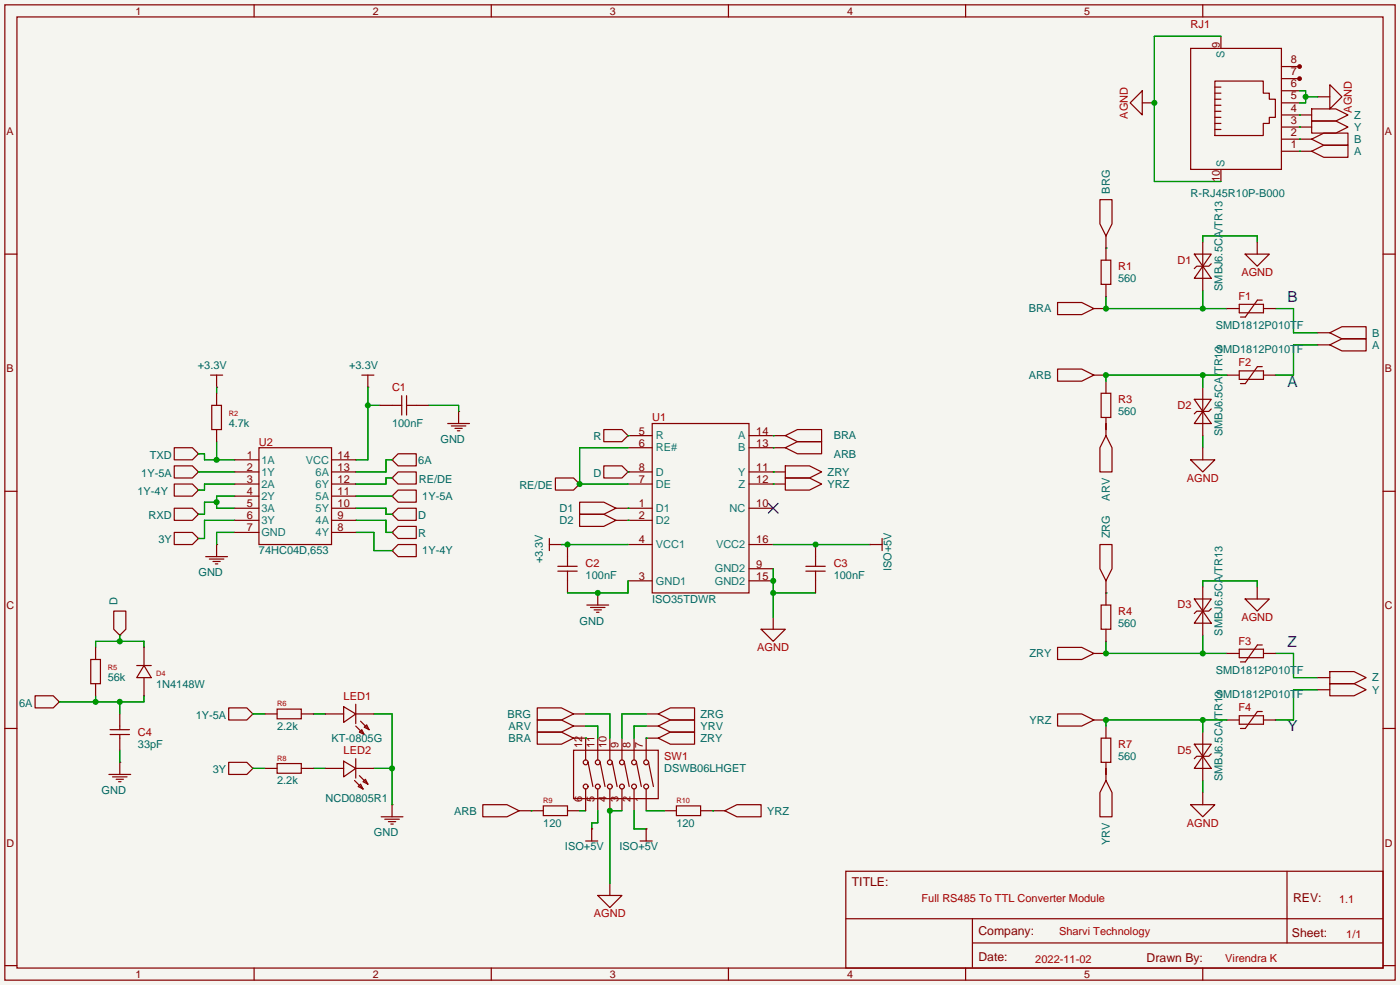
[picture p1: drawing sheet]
<svg xmlns="http://www.w3.org/2000/svg" width="294mm" height="207mm" viewBox="0 0 294 207" stroke-linecap="round" stroke-linejoin="round" font-family="sans-serif">
<path d="M0 0h293.9v206.8h-293.9z" fill="#f5f5f0"/>
<g fill="#850000">
<circle cx="272.8" cy="16.5" r=".51"/>
<circle cx="272.8" cy="14" r=".51"/>
</g>
<g fill="none" stroke="#850000" stroke-width=".25">
<path d="M1 1h291.9v204.7h-291.9zM3.6 3.6h286.7v199.6h-286.7zM53.3 1v2.6M103.1 1v2.6M152.9 1v2.6M202.7 1v2.6M239.8 19.1v5l-2.6-2.5zM249.9 10.2h19.1v25.4h-19.1zM252.5 1v2.6M255 17h10.2v2.6h1.2v1.2h1.3v3.8h-1.3v1.3h-1.2v2.5h-10.2zM255 19.6h1.3M255 18.3h1.3"/>
<path d="M256.3 7.6v2.6M269 19.1h3.8M269 16.5h3.8M269 14h3.8M279.1 17.8l2.6 2.5-2.6 2.6zM239.8 21.6h2.5M255 27.2h1.3M255 25.9h1.3M255 24.6h1.3M255 23.4h1.3M255 22.1h1.3M255 20.8h1.3"/>
<path d="M256.3 35.6v2.5M269 31.8h6.3M269 29.2h6.3M269 26.7h6.3M269 24.1h6.3M269 21.6h3.8M275.3 29.2l2.6-1.3h5.1v2.6h-5.1zM275.3 31.8l2.6-1.3h5.1v2.5h-5.1zM275.3 22.9h5.1l2.6 1.2-2.6 1.3h-5.1zM275.3 25.4h5.1l2.6 1.3-2.6 1.2h-5.1zM276.6 20.3h2.5M1 53.3h2.6"/>
<path d="M230.9 41.9h2.5v5.1l-1.2 2.5-1.3-2.5zM231.1 54.6h2.1v5.1h-2.1zM232.2 49.5v5.1M232.2 59.7v2.5M250.7 53.3h3.6l-1.8 2.6zM252.5 55.9l1.8 2.5h-3.6zM252.5 50.8v10.2M254.3 55.4l-.6 .5h-2.5l-.5 .5M261.4 53.3h5l-2.5 2.6zM263.9 50.8v2.5M290.3 53.3h2.6M44.2 78.7h2.5"/>
<path d="M45.5 78.7v2.6M75.9 78.7h2.6M77.2 78.7v2.6M222 77.5h5.1l2.5 1.2-2.5 1.3h-5.1zM222 63.5h5.1l2.5 1.3-2.5 1.2h-5.1zM229.6 78.7h2.6M229.6 64.8h2.6M257.6 78.7h2.5M257.6 64.8h2.5M260.1 63.9h5.1v1.8h-5.1zM260.1 77.9h5.1v1.7h-5.1zM265 63h-1.1l-2.5 3.5h-1"/>
<path d="M265 77h-1.1l-2.5 3.5h-1M265.2 78.7h2.5M265.2 64.8h2.5M276.6 69.9h2.5M276.6 72.4h2.5M279.1 69.9l2.6-1.3h5.1v2.5h-5.1zM279.1 72.4l2.6-1.3h5.1v2.6h-5.1zM36.6 97.8h3.8l1.3 1.3-1.3 1.2h-3.8zM36.6 94h3.8l1.3 1.3-1.3 1.2h-3.8zM41.7 99.1h.1M41.7 95.3h.1M44.4 85.1h2.1v5.1h-2.1z"/>
<path d="M45.5 81.3h.1M45.5 82.6v2.5M45.5 90.2v2.5M49.3 96.5h5.1M49.3 99.1h5.1M54.4 94h15.2v20.3h-15.2zM69.6 96.5h5.1M69.6 99.1h5.1M77.2 81.3h.1M79.8 85.1h4.5M82.3 96.5l1.3-1.2h3.8v2.5h-3.8zM82.3 96.5h.1"/>
<path d="M84.3 83.1v4M85.3 85.1h4.6M85.3 83.1v4M94 88.9h4.6M94.7 89.4h3.1M95.5 89.9h1.5M96 90.4h.5M96.3 86.4h.1M96.3 86.4v2.5M126.7 90.2h3.9l1.2 1.2-1.2 1.3h-3.9zM126.7 97.8h3.9l1.2 1.3-1.2 1.2h-3.9zM131.8 91.4h.1"/>
<path d="M131.8 99.1h.1M131.8 99.1h5.1M131.8 91.4h5.1M131.8 94h5.1M136.9 88.9h20.3v35.6h-20.3zM157.2 99.1h7.6M157.2 91.4h7.6M157.2 94h7.6M164.8 91.4l2.6-1.2h5.1v2.5h-5.1zM164.8 94l2.6-1.3h5.1v2.6h-5.1zM164.8 97.8h5.1l2.6 1.3-2.6 1.2h-5.1zM231.1 82.6h2.1v5h-2.1z"/>
<path d="M232.2 91.4l1.2 2.6v5.1h-2.5v-5.1zM232.2 80v2.6M232.2 87.6v3.8M249.9 96.5h5.1l-2.5 2.6zM250.7 83.8h3.6l-1.8 2.6zM252.5 86.4l1.8 2.5h-3.6zM252.5 81.3v10.1M252.5 94v2.5M254.3 85.9l-.6 .5h-2.5l-.5 .5M1 103.1h2.6M36.6 111.8h3.8l1.3 1.2-1.3 1.3h-3.8zM36.6 106.7h3.8l1.3 1.3-1.3 1.2h-3.8z"/>
<path d="M36.6 101.6h3.8l1.3 1.3-1.3 1.2h-3.8zM41.7 113h.1M41.7 108h.1M41.7 102.9h.1M43.2 116.8h4.6M43.9 117.3h3.1M44.7 117.9h1.5M45.2 118.4h.5M45.5 114.3h.1M45.5 114.3v2.5M49.3 101.6h5.1M49.3 104.1h5.1"/>
<path d="M49.3 106.7h5.1M49.3 109.2h5.1M49.3 111.8h5.1M69.6 101.6h5.1M69.6 104.1h5.1M69.6 106.7h5.1M69.6 109.2h5.1M69.6 111.8h5.1M82.3 108l1.3-1.3h3.8v2.5h-3.8zM82.3 108h.1M82.3 104.1l1.3-1.2h3.8v2.5h-3.8zM82.3 104.1h.1"/>
<path d="M82.3 100.3l1.3-1.2h3.8v2.5h-3.8zM82.3 100.3h.1M82.3 111.8l1.3-1.3h3.8v2.5h-3.8zM82.3 111.8h.1M82.3 115.6l1.3-1.3h3.8v2.5h-3.8zM82.3 115.6h.1M115.3 114.3h2.6M115.3 113v2.6M116.6 100.3h3.8l1.3 1.3-1.3 1.3h-3.8zM117.1 118.9h4.1M117.1 119.9h4.1M117.9 114.3h.1"/>
<path d="M119.1 114.3v4.6M119.1 119.9v4.6M121.7 105.4h5l2.6 1.3-2.6 1.3h-5zM121.7 108h5l2.6 1.2-2.6 1.3h-5zM121.7 101.6h.1M129.3 106.7h7.6M129.3 109.2h7.6M131.8 101.6h5.1M131.8 114.3h5.1M157.2 101.6h7.6M157.2 106.7h5.1M157.2 114.3h5.1"/>
<path d="M157.2 119.4h5.1M164.8 100.3h5.1l2.6 1.3-2.6 1.3h-5.1zM169.2 118.9h4M169.2 119.9h4M171.2 114.3v4.6M171.2 119.9v4.6M182.6 114.3h.1M182.6 114.3h2.6M185.2 113v2.6M230.9 114.3h2.5v5.1l-1.2 2.5-1.3-2.5zM290.3 103.1h2.6M19 138.4h2.1v5.1h-2.1z"/>
<path d="M20.1 135.9v2.5M23.9 128.3h2.5v3.8l-1.3 1.3-1.2-1.3zM25.1 133.4h.1M28.7 139.7h3M30.2 139.7l1.5 2.5h-3zM30.2 135.9v3.8M123.2 127h4.6M124 127.5h3M124.7 128h1.5M125.2 128.5h.5M125.5 124.5h.1M125.5 124.5v2.5"/>
<path d="M131.8 121.9h5.1M157.2 121.9h5.1M159.8 132.1h5l-2.5 2.5zM162.3 129.5v2.6M222 135.9h5.1l2.5 1.3-2.5 1.2h-5.1zM229.6 137.2h2.6M231.1 127h2.1v5.1h-2.1zM232.2 121.9v5.1M232.2 132.1v2.5M250.7 125.7h3.6l-1.8 2.6zM252.5 128.3l1.8 2.5h-3.6zM252.5 123.2v10.2"/>
<path d="M254.3 127.8l-.6 .5h-2.5l-.5 .5M257.6 137.2h2.5M260.1 136.3h5.1v1.7h-5.1zM261.4 125.7h5l-2.5 2.6zM263.9 123.2v2.5M265 135.4h-1.1l-2.5 3.5h-1M265.2 137.2h2.5M1 152.9h2.6M7.4 146.1h3.8l1.2 1.2-1.2 1.3h-3.8zM12.4 147.3h.1M20.1 143.5v2.6M23.1 154.2h4.1"/>
<path d="M23.1 153.2h4.1M25.1 149.9v3.3M25.1 154.2v3.3M30.2 142.2v3.9M48 148.6h3.8l1.3 1.3-1.3 1.2h-3.8zM53.1 149.9h.1M55.6 149.9h2.6M58.2 148.8h5v2.1h-5zM63.2 149.9h2.6M68.3 149.9h3.8M72.1 159.8l2.6 1.5-2.6 1.8zM72.1 148.3l2.6 1.6-2.6 1.7z"/>
<path d="M74.7 149.9h3.8M74.7 147.8v4.1M74.7 159.3v4M74.7 152.4l1.8 1.8M75.4 153.7l.5-.5 .6 1zM75.7 151.4l1.8 1.8M76.5 152.7l.5-.6 .5 1.1zM112.8 153.7h5.1l2.5 1.2-2.5 1.3h-5.1zM112.8 151.1h5.1l2.5 1.3-2.5 1.3h-5.1zM112.8 148.6h5.1l2.5 1.3-2.5 1.2h-5.1zM120.4 157.5h17.8v10.1h-17.8zM120.4 149.9h2.5"/>
<path d="M120.4 154.9h2.5v4.6M120.4 152.4h2.5M125.5 154.9v4.6M128 154.9v4.6M130.6 154.9v4.6M133.1 154.9v4.6M135.6 149.9h2.6M135.6 152.4h2.6M138.2 149.9l2.5-1.3h5.1v2.5h-5.1zM138.2 152.4l2.5-1.3h5.1v2.6h-5.1zM138.2 154.9l2.5-1.2h5.1v2.5h-5.1zM138.2 154.9h-2.6v4.6"/>
<path d="M222 149.9h5.1l2.5 1.2-2.5 1.3h-5.1zM229.6 151.1h2.6M231.1 154.9h2.1v5.1h-2.1zM232.2 152.4v2.5M250.7 156.2h3.6l-1.8 2.6zM252.5 158.8l1.8 2.5h-3.6zM252.5 153.7v10.1M254.3 158.2l-.6 .6h-2.5l-.5 .5M257.6 151.1h2.5M260.1 150.2h5.1v1.8h-5.1zM265 149.4h-1.1l-2.5 3.5h-1M265.2 151.1h2.5"/>
<path d="M276.6 142.2h2.5M276.6 144.8h2.5M279.1 141h5.1l2.6 1.2-2.6 1.3h-5.1zM279.1 143.5h5.1l2.6 1.3-2.6 1.3h-5.1zM290.3 152.9h2.6M22.9 162.6h4.5M23.6 163.1h3.1M24.4 163.6h1.5M24.9 164.1h.5M25.1 160h.1M25.1 160v2.6M48 160h3.8l1.3 1.3-1.3 1.3h-3.8z"/>
<path d="M53.1 161.3h.1M55.6 161.3h2.6M58.2 160.3h5v2h-5zM63.2 161.3h2.6M68.3 161.3h3.8M74.4 163.8l1.8 1.8M74.7 161.3h3.8M75.2 165.1l.5-.5 .5 1zM75.4 162.8l1.8 1.8M76.2 164.1l.5-.5 .5 1zM80 171.5h4.6M80.8 172h3"/>
<path d="M81.5 172.5h1.6M82 173h.5M82.3 168.9h.1M82.3 168.9v2.6M101.3 168.9h5.1l2.6 1.3-2.6 1.3h-5.1zM109 170.2h5M114 169.2h5.1v2h-5.1zM119.1 170.2h2.6M122.9 165.6v4.6M122.9 176.5h2.6M123.4 160l1.1 5.1M124.2 174h.1"/>
<path d="M124.2 174v2.5M125.5 165.6v4.6M126 160l1 5.1M128 165.6v4.6M128.5 160l1 5.1M130.6 165.6v4.6M131.1 160l1 5.1M133.1 165.6v4.6M133.6 160l1 5.1M134.4 176.5h2.5M135.6 174h.1M135.6 165.6v4.6"/>
<path d="M135.6 174v2.5M136.1 160l1.1 5.1M139.4 170.2h2.6M142 169.2h5.1v2h-5.1zM147.1 170.2h5M152.1 170.2l2.6-1.3h5.1v2.6h-5.1zM232.2 163.8l1.2 2.6v5.1h-2.5v-5.1zM232.2 160v3.8M249.9 168.9h5.1l-2.5 2.6zM252.5 166.4v2.5M125.5 188h5.1l-2.6 2.5zM128 185.4v2.6"/>
<path d="M177.5 182.9h112.8v20.3h-112.8zM177.6 192.8h112.6M204.1 197.9h86.1M204.1 192.8v10.2M270.2 182.9v15M1 202.7h2.6M53.3 203.2v2.5M103.1 203.2v2.5M152.9 203.2v2.5M202.7 203.2v2.5M252.5 203.2v2.5M290.3 202.7h2.6"/>
<circle cx="122.9" cy="160" r=".51"/>
<circle cx="122.9" cy="165.1" r=".51"/>
<circle cx="125.5" cy="160" r=".51"/>
<circle cx="125.5" cy="165.1" r=".51"/>
<circle cx="128" cy="160" r=".51"/>
<circle cx="128" cy="165.1" r=".51"/>
<circle cx="130.6" cy="160" r=".51"/>
<circle cx="130.6" cy="165.1" r=".51"/>
<circle cx="133.1" cy="160" r=".51"/>
<circle cx="133.1" cy="165.1" r=".51"/>
<circle cx="135.6" cy="160" r=".51"/>
<circle cx="135.6" cy="165.1" r=".51"/>
</g>
<g fill="none" stroke="#009600" stroke-width=".25">
<path d="M256.3 7.6h-14v30.5h14M272.8 19.1h1.3v2.5h-1.3M272.8 29.2h.1M272.8 31.8h.1M272.8 24.1h.1M272.8 26.7h.1M274.1 20.3h2.5M232.2 52.1h.1M252.5 50.8v-1.3h11.4v1.3M232.2 62.2v2.6h25.4M252.5 61v3.8M252.5 78.7v2.6"/>
<path d="M257.6 78.7h-25.4v1.3M267.7 64.8h3.8v5.1h5.1M276.6 72.4h-5.1v6.3h-3.8M41.7 99.1h7.6M41.7 95.3h1.2v1.2h6.4M45.5 81.3v1.3M45.5 92.7v3.8M77.2 81.3v15.2h-2.5M77.2 85.1h2.6M82.3 96.5h-1.3v2.6h-6.3M89.9 85.1h6.4v1.3M131.8 91.4h.1"/>
<path d="M131.8 99.1h.1M131.8 94h-10.1v7.6h10.1M162.3 91.4h.1M162.3 94h.1M162.3 99.1h.1M232.2 88.9v1.3M252.5 91.4v2.6M45.5 105.4h-2.6v2.6h-1.2M49.3 104.1h-3.8v2.6h3.8M49.3 109.2h-6.4v3.8h-1.2M49.3 101.6h-6.4v1.3h-1.2M49.3 111.8h-3.8v2.5"/>
<path d="M74.7 104.1h7.6M74.7 106.7h6.3v1.3h1.3M74.7 109.2h6.3v2.6h1.3M74.7 111.8h3.8v3.8h3.8M82.3 100.3h-1.3v1.3h-6.3M117.9 114.3h13.9M131.8 109.2h.1M131.8 106.7h.1M162.3 101.6h.1M162.3 114.3h20.3M162.3 119.4v10.1M20.1 135.9v-1.3h10.1v1.3"/>
<path d="M25.1 133.4v1.2M131.8 121.9v2.6h-12.7M162.3 124.5h8.9M232.2 124.5h.1M232.2 134.6v2.6h25.4M252.5 123.2v-1.3h11.4v1.3M252.5 133.4v3.8M267.7 137.2h3.8v5h5.1M20.1 146.1v1.2M25.1 147.3v2.6M25.1 157.5v2.5M30.2 146.1v1.2h-17.8"/>
<path d="M53.1 149.9h2.5M65.8 149.9h2.5M78.5 149.9h3.8v19M122.9 154.9h.1M122.9 149.9h5.1v5M122.9 152.4h2.6v2.5M135.6 154.9h.1M135.6 149.9h-5v5M135.6 152.4h-2.5v2.5M252.5 151.1v2.6M257.6 151.1h-25.4v1.3M276.6 144.8h-5.1v6.3h-3.8"/>
<path d="M53.1 161.3h2.5M65.8 161.3h2.5M78.5 161.3h3.8M111.5 170.2h.1M121.7 170.2h1.2M125.5 170.2v2.5h-1.3v1.3M130.6 170.2h-2.6v15.2M133.1 170.2v3.8h2.5M135.6 170.2h3.8M149.6 170.2h.1M232.2 161.3v1.3M252.5 163.8v2.6"/>
</g>
<path d="M161.3 105.7l2 2M163.3 105.7l-2 2" fill="none" stroke="#000085" stroke-width=".25"/>
<g fill="#009600">
<circle cx="232.2" cy="64.8" r=".63"/>
<circle cx="252.5" cy="64.8" r=".63"/>
<circle cx="25.1" cy="147.3" r=".63"/>
<circle cx="20.1" cy="147.3" r=".63"/>
<circle cx="25.1" cy="134.6" r=".63"/>
<circle cx="82.3" cy="161.3" r=".63"/>
<circle cx="45.5" cy="105.4" r=".63"/>
<circle cx="45.5" cy="96.5" r=".63"/>
<circle cx="77.2" cy="85.1" r=".63"/>
<circle cx="121.7" cy="101.6" r=".63"/>
<circle cx="171.2" cy="114.3" r=".63"/>
<circle cx="119.1" cy="114.3" r=".63"/>
<circle cx="125.5" cy="124.5" r=".63"/>
<circle cx="232.2" cy="78.7" r=".63"/>
<circle cx="252.5" cy="78.7" r=".63"/>
<circle cx="128" cy="170.2" r=".63"/>
<circle cx="232.2" cy="137.2" r=".63"/>
<circle cx="252.5" cy="137.2" r=".63"/>
<circle cx="232.2" cy="151.1" r=".63"/>
<circle cx="252.5" cy="151.1" r=".63"/>
<circle cx="162.3" cy="121.9" r=".63"/>
<circle cx="162.3" cy="124.5" r=".63"/>
<circle cx="242.3" cy="21.6" r=".63"/>
<circle cx="274.1" cy="20.3" r=".63"/>
</g>
<g font-size="3.2" fill="#0000c2">
<text x="270.3" y="63.4">B</text>
<text x="270.3" y="81.1">A</text>
<text x="270.3" y="135.7">Z</text>
<text x="270.3" y="153.5">Y</text>
</g>
<g font-size="2.6" fill="#840000">
<text x="178.8" y="186.1">TITLE:</text>
<text x="271.4" y="189.4">REV:</text>
<text x="205.4" y="196.3">Company:</text>
<text x="271.2" y="196.7">Sheet:</text>
<text x="205.4" y="201.8">Date:</text>
<text x="240.7" y="201.9">Drawn By:</text>
</g>
<g font-size="2.3" fill="#a90000">
<text x="249.9" y="5.9">RJ1</text>
<text x="283.8" y="23.7" transform="rotate(-90 283.8 23.7)">AGND</text>
<text x="236.8" y="24.9" transform="rotate(-90 236.8 24.9)">AGND</text>
<text x="234.7" y="56.7">R1</text>
<text x="247.2" y="55.3">D1</text>
<text x="260.6" y="58">AGND</text>
<text x="260" y="62.9">F1</text>
<text x="260" y="76.9">F2</text>
<text x="82.3" y="82.1">C1</text>
<text x="136.9" y="88.4">U1</text>
<text x="234.7" y="84.6">R3</text>
<text x="247.2" y="85.8">D2</text>
<text x="54.4" y="93.5">U2</text>
<text x="249.1" y="101.1">AGND</text>
<text x="122.9" y="118.9">C2</text>
<text x="175" y="118.9">C3</text>
<text x="234.7" y="129.1">R4</text>
<text x="247.2" y="127.7">D3</text>
<text x="260.6" y="130.3">AGND</text>
<text x="159" y="136.7">AGND</text>
<text x="260" y="135.3">F3</text>
<text x="72.1" y="146.9">LED1</text>
<text x="260" y="149.3">F4</text>
<text x="29" y="154.5">C4</text>
<text x="72.1" y="158.3">LED2</text>
<text x="139.4" y="159.6">SW1</text>
<text x="234.7" y="157">R7</text>
<text x="247.2" y="158.2">D5</text>
<text x="249.1" y="173.5">AGND</text>
<text x="193.5" y="189.4">Full RS485 To TTL Converter Module</text>
<text x="281.1" y="189.5">1.1</text>
<text x="124.7" y="192.6">AGND</text>
<text x="222.3" y="196.3">Sharvi Technology</text>
<text x="282.6" y="197">1/1</text>
<text x="217.3" y="202">2022-11-02</text>
<text x="257.2" y="202">Virendra K</text>
</g>
<g font-size="2.3" fill="#840000">
<text x="256.1" y="10.2" transform="rotate(-90 256.1 10.2)">9</text>
<text x="271" y="15.8">7</text>
<text x="271" y="13.3">8</text>
<text x="271" y="23.4">4</text>
<text x="271" y="20.9">5</text>
<text x="271" y="18.3">6</text>
<text x="271" y="28.5">2</text>
<text x="271" y="26">3</text>
<text x="271" y="31">1</text>
<text x="256.1" y="38.1" transform="rotate(-90 256.1 38.1)">10</text>
<text x="134.1" y="91.2">5</text>
<text x="134.1" y="93.8">6</text>
<text x="158.7" y="93.8">13</text>
<text x="158.7" y="91.2">14</text>
<text x="51.8" y="96.3">1</text>
<text x="51.8" y="98.8">2</text>
<text x="51.8" y="101.4">3</text>
<text x="70.9" y="101.4">12</text>
<text x="70.9" y="98.8">13</text>
<text x="70.9" y="96.3">14</text>
<text x="134.1" y="101.4">7</text>
<text x="134.1" y="98.8">8</text>
<text x="158.7" y="98.8">11</text>
<text x="158.7" y="101.4">12</text>
<text x="51.8" y="103.9">4</text>
<text x="51.8" y="106.5">5</text>
<text x="70.9" y="106.5">10</text>
<text x="70.9" y="103.9">11</text>
<text x="134.1" y="106.5">1</text>
<text x="158.7" y="106.5">10</text>
<text x="51.8" y="109">6</text>
<text x="51.8" y="111.5">7</text>
<text x="70.9" y="111.5">8</text>
<text x="70.9" y="109">9</text>
<text x="134.1" y="109">2</text>
<text x="134.1" y="114.1">4</text>
<text x="158.7" y="119.2">9</text>
<text x="158.7" y="114.1">16</text>
<text x="134.1" y="121.7">3</text>
<text x="158.7" y="121.7">15</text>
<text x="122.2" y="157" transform="rotate(-90 122.2 157)">12</text>
<text x="124.8" y="157" transform="rotate(-90 124.8 157)">11</text>
<text x="127.3" y="157" transform="rotate(-90 127.3 157)">10</text>
<text x="129.8" y="157" transform="rotate(-90 129.8 157)">9</text>
<text x="132.4" y="157" transform="rotate(-90 132.4 157)">8</text>
<text x="134.9" y="157" transform="rotate(-90 134.9 157)">7</text>
<text x="122.2" y="168.4" transform="rotate(-90 122.2 168.4)">6</text>
<text x="124.8" y="168.4" transform="rotate(-90 124.8 168.4)">5</text>
<text x="127.3" y="168.4" transform="rotate(-90 127.3 168.4)">4</text>
<text x="129.8" y="168.4" transform="rotate(-90 129.8 168.4)">3</text>
<text x="132.4" y="168.4" transform="rotate(-90 132.4 168.4)">2</text>
<text x="134.9" y="168.4" transform="rotate(-90 134.9 168.4)">1</text>
</g>
<g font-size="2.3" fill="#008484">
<text x="257.1" y="12.2" transform="rotate(-90 257.1 12.2)">S</text>
<text x="257.1" y="35.1" transform="rotate(-90 257.1 35.1)">S</text>
<text x="137.7" y="92.2">R</text>
<text x="137.7" y="94.8">RE#</text>
<text x="154.9" y="94.8">B</text>
<text x="154.9" y="92.2">A</text>
<text x="54.9" y="97.3">1A</text>
<text x="54.9" y="99.8">1Y</text>
<text x="64.2" y="97.3">VCC</text>
<text x="66.3" y="99.8">6A</text>
<text x="137.7" y="99.8">D</text>
<text x="154.9" y="99.8">Y</text>
<text x="54.9" y="102.4">2A</text>
<text x="54.9" y="104.9">2Y</text>
<text x="54.9" y="107.5">3A</text>
<text x="66.3" y="107.5">5Y</text>
<text x="66.3" y="104.9">5A</text>
<text x="66.3" y="102.4">6Y</text>
<text x="137.7" y="107.5">D1</text>
<text x="137.7" y="102.4">DE</text>
<text x="153.1" y="107.5">NC</text>
<text x="155.1" y="102.4">Z</text>
<text x="54.9" y="110">3Y</text>
<text x="54.9" y="112.5">GND</text>
<text x="66.3" y="112.5">4Y</text>
<text x="66.3" y="110">4A</text>
<text x="137.7" y="110">D2</text>
<text x="137.7" y="115.1">VCC1</text>
<text x="150.3" y="115.1">VCC2</text>
<text x="137.7" y="122.7">GND1</text>
<text x="150.1" y="120.2">GND2</text>
<text x="150.1" y="122.7">GND2</text>
</g>
<g font-size="2.3" fill="#006464">
<text x="284.2" y="24.9">Z</text>
<text x="284.2" y="27.5">Y</text>
<text x="284.2" y="30">B</text>
<text x="284.2" y="32.6">A</text>
<text x="233" y="40.6" transform="rotate(-90 233 40.6)">BRG</text>
<text x="249.9" y="41.4">R-RJ45R10P-B000</text>
<text x="234.7" y="59.2">560</text>
<text x="216" y="65.6">BRA</text>
<text x="256.6" y="61.1" transform="rotate(-90 256.6 61.1)">SMBJ6.5CA/TR13</text>
<text x="255.2" y="69">SMD1812P010TF</text>
<text x="288" y="70.7">B</text>
<text x="41.5" y="77.4">+3.3V</text>
<text x="73.3" y="77.4">+3.3V</text>
<text x="255.2" y="74.1">SMD1812P010TF</text>
<text x="288" y="73.2">A</text>
<text x="216" y="79.5">ARB</text>
<text x="48" y="89.7">4.7k</text>
<text x="82.3" y="89.7">100nF</text>
<text x="234.7" y="87.2">560</text>
<text x="92.5" y="93">GND</text>
<text x="124.6" y="92.4">R</text>
<text x="175" y="92.2">BRA</text>
<text x="256.6" y="91.6" transform="rotate(-90 256.6 91.6)">SMBJ6.5CA/TR13</text>
<text x="29.7" y="100.1">1Y-5A</text>
<text x="31.5" y="96.3">TXD</text>
<text x="87.8" y="97.5">6A</text>
<text x="87.9" y="101.3">RE/DE</text>
<text x="124.6" y="100.1">D</text>
<text x="173.7" y="99.9">ZRY</text>
<text x="175" y="96.1">ARB</text>
<text x="28.9" y="103.9">1Y-4Y</text>
<text x="88.6" y="104.9">1Y-5A</text>
<text x="109" y="102.6">RE/DE</text>
<text x="117.4" y="107.5">D1</text>
<text x="173.7" y="102.4">YRZ</text>
<text x="233" y="105.1" transform="rotate(-90 233 105.1)">ARV</text>
<text x="31.2" y="109">RXD</text>
<text x="87.8" y="112.7">R</text>
<text x="87.8" y="109">D</text>
<text x="117.4" y="110">D2</text>
<text x="233" y="113" transform="rotate(-90 233 113)">ZRG</text>
<text x="33.2" y="114">3Y</text>
<text x="54.4" y="116.4">74HC04D,653</text>
<text x="88.6" y="116.4">1Y-4Y</text>
<text x="113.9" y="118.2" transform="rotate(-90 113.9 118.2)">+3.3V</text>
<text x="187.1" y="119.9" transform="rotate(-90 187.1 119.9)">ISO+5V</text>
<text x="41.7" y="120.9">GND</text>
<text x="122.9" y="121.5">100nF</text>
<text x="175" y="121.5">100nF</text>
<text x="24.7" y="127" transform="rotate(-90 24.7 127)">D</text>
<text x="121.7" y="131.1">GND</text>
<text x="136.9" y="126.5">ISO35TDWR</text>
<text x="234.7" y="131.6">560</text>
<text x="216.1" y="138">ZRY</text>
<text x="256.6" y="133.5" transform="rotate(-90 256.6 133.5)">SMBJ6.5CA/TR13</text>
<text x="22.6" y="143">56k</text>
<text x="255.2" y="141.4">SMD1812P010TF</text>
<text x="288" y="143">Z</text>
<text x="4" y="148.3">6A</text>
<text x="32.8" y="144.3">1N4148W</text>
<text x="255.2" y="146.5">SMD1812P010TF</text>
<text x="288" y="145.6">Y</text>
<text x="41.1" y="150.9">1Y-5A</text>
<text x="58.2" y="153.2">2.2k</text>
<text x="69.6" y="155.7">KT-0805G</text>
<text x="106.5" y="150.7">BRG</text>
<text x="106.8" y="155.7">BRA</text>
<text x="106.8" y="153.2">ARV</text>
<text x="147.1" y="150.7">ZRG</text>
<text x="147.1" y="153.2">YRV</text>
<text x="147.1" y="155.7">ZRY</text>
<text x="216.1" y="151.9">YRZ</text>
<text x="29" y="157">33pF</text>
<text x="234.7" y="159.6">560</text>
<text x="21.3" y="166.7">GND</text>
<text x="44.7" y="162.3">3Y</text>
<text x="58.2" y="164.6">2.2k</text>
<text x="139.4" y="162.1">DSWB06LHGET</text>
<text x="256.6" y="163.9" transform="rotate(-90 256.6 163.9)">SMBJ6.5CA/TR13</text>
<text x="68.3" y="168.4">NCD0805R1</text>
<text x="95.3" y="171">ARB</text>
<text x="114" y="173.5">120</text>
<text x="142" y="173.5">120</text>
<text x="161" y="171">YRZ</text>
<text x="78.5" y="175.6">GND</text>
<text x="118.6" y="178.5">ISO+5V</text>
<text x="130" y="178.5">ISO+5V</text>
<text x="233" y="177.5" transform="rotate(-90 233 177.5)">YRV</text>
</g>
<g font-size="2.2" fill="#840000">
<text x="28.4" y="3.1">1</text>
<text x="78.2" y="3.1">2</text>
<text x="128" y="3.1">3</text>
<text x="177.8" y="3.1">4</text>
<text x="227.6" y="3.1">5</text>
<text x="1.4" y="28.3">A</text>
<text x="290.7" y="28.3">A</text>
<text x="1.4" y="78.1">B</text>
<text x="290.7" y="78.1">B</text>
<text x="1.4" y="127.9">C</text>
<text x="290.7" y="127.9">C</text>
<text x="1.4" y="177.7">D</text>
<text x="290.7" y="177.7">D</text>
<text x="28.4" y="205.3">1</text>
<text x="78.2" y="205.3">2</text>
<text x="128" y="205.3">3</text>
<text x="177.8" y="205.3">4</text>
<text x="227.6" y="205.3">5</text>
</g>
<g font-size="1.6" fill="#a90000">
<text x="48" y="87.3">R2</text>
<text x="22.6" y="140.7">R5</text>
<text x="32.8" y="141.9">D4</text>
<text x="58.2" y="148.3">R6</text>
<text x="58.2" y="159.7">R8</text>
<text x="114" y="168.6">R9</text>
<text x="142" y="168.6">R10</text>
</g>
</svg>
